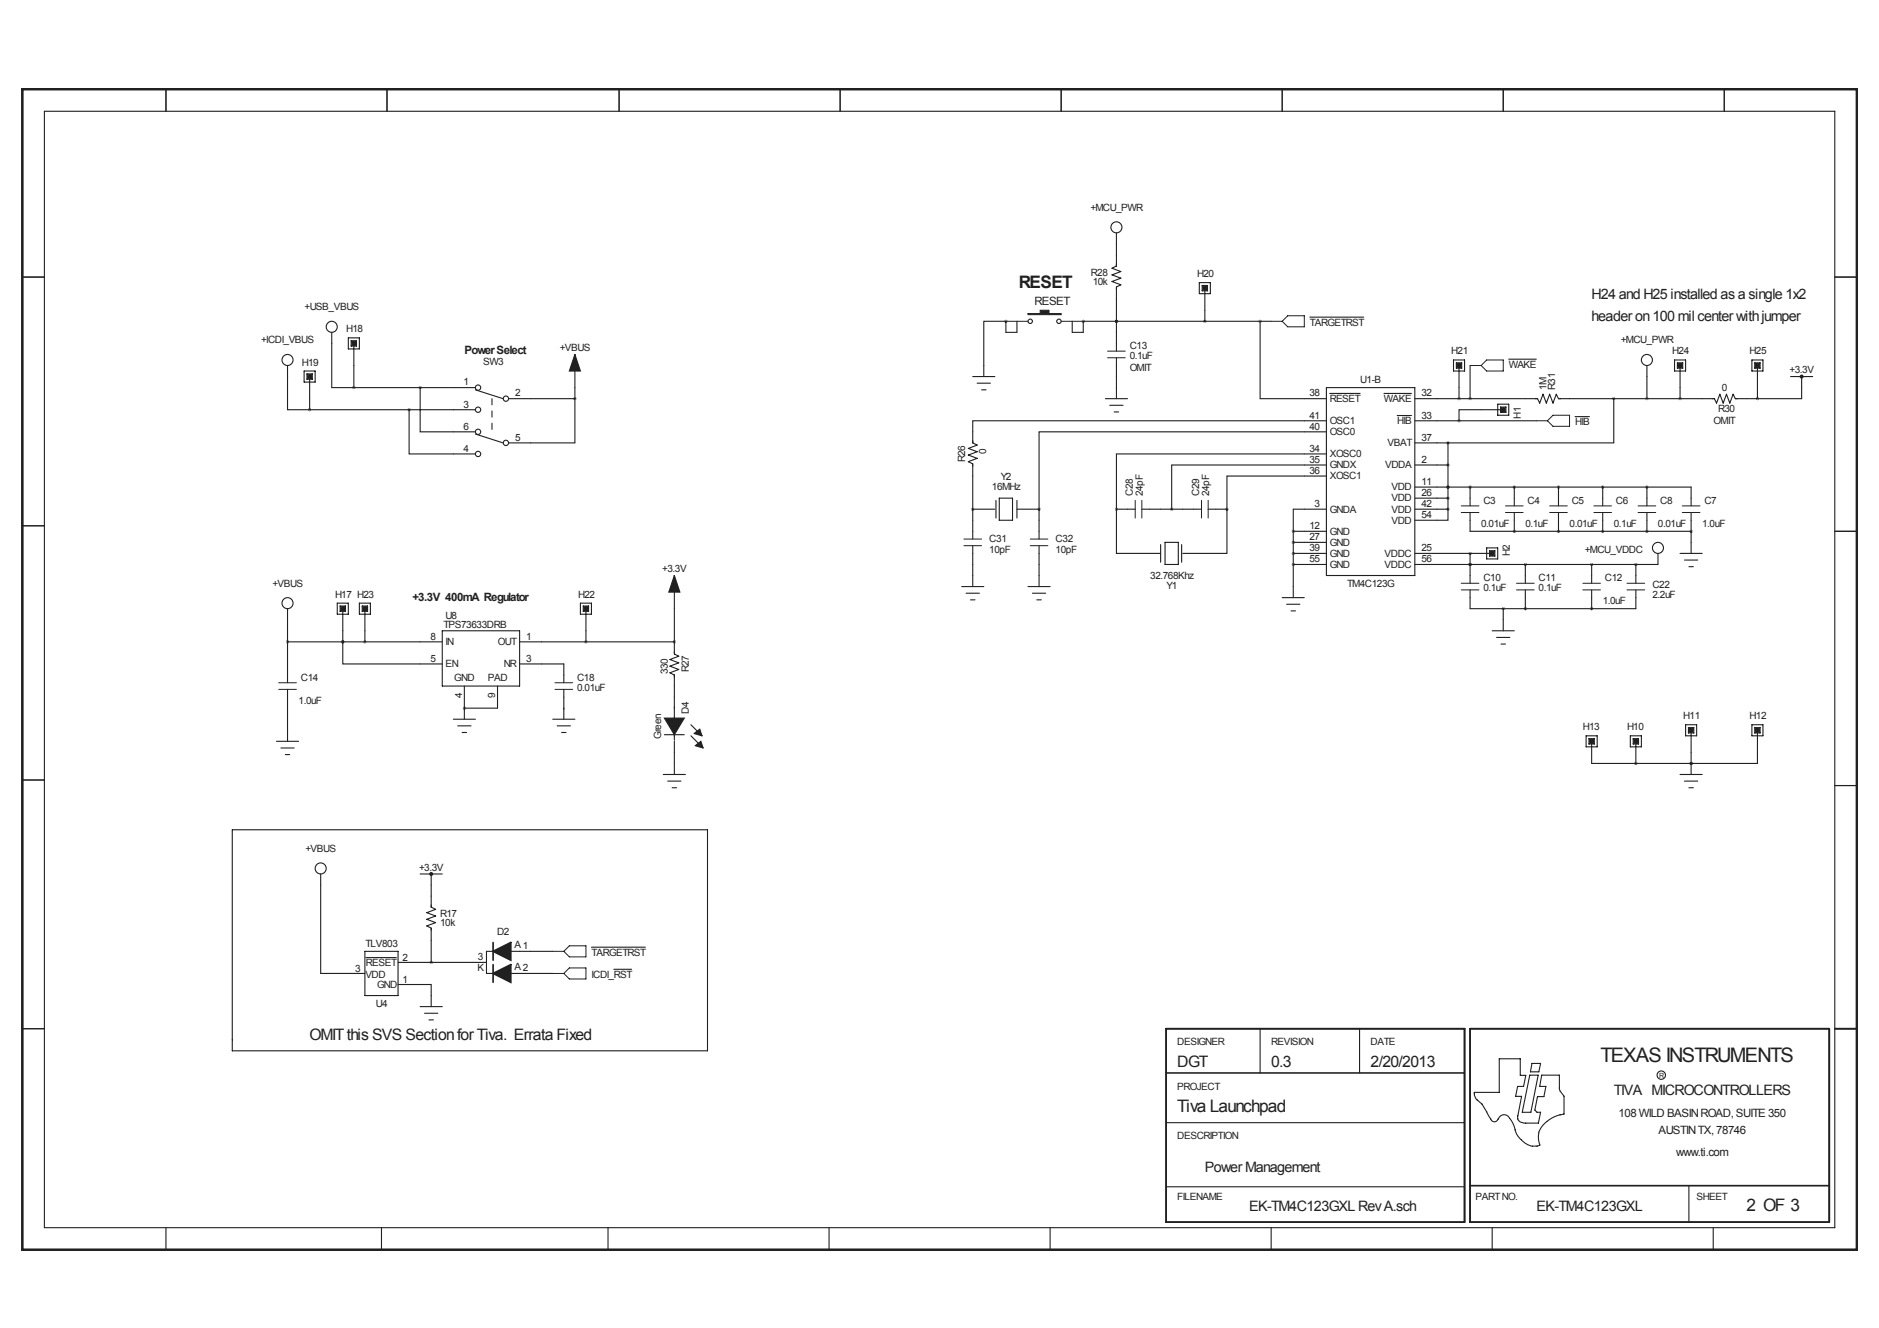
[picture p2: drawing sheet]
<svg xmlns="http://www.w3.org/2000/svg" width="297mm" height="210mm" viewBox="0 0 297 210" stroke-linecap="round" stroke-linejoin="round" font-family="sans-serif">
<g fill="none" stroke="#231f20" stroke-width=".17">
<path d="M7 17.6h283.1v176.4h-283.1zM26.2 14.1v3.5M61.2 14.1v3.5M97.9 14.1v3.5M132.8 14.1v3.5M167.8 14.1v3.5M202.7 14.1v3.5M237.6 14.1v3.5M272.6 14.1v3.5M3.5 43.8h3.5M290.1 43.8h3.4M3.5 83.1h3.5"/>
<path d="M69.9 99.7h12.2v8.7h-12.2zM290.1 84h3.4M66.4 101.5h3.5M66.4 104.9h3.5M73.4 108.4v3.5M78.6 108.4v3.5M82.1 101.5h3.5M82.1 104.9h3.5M89.1 104.9v3M89.1 109v2.9M105 116.1h3.2M106.6 111.8v5.2"/>
<path d="M3.5 123.3h3.5M36.7 131.2h75.1v34.9h-75.1zM290.1 124.2h3.4M3.5 162.6h3.5M184.3 177.4h47.2M184.3 169.6h47.2M199.2 162.6v7M214.9 162.6v7M233.1 172.9v-.2h3.9v-5.3h3.3v2.6h.9l-.3 1.7h-1l-.3 1.6h.9l-.6 3.4a.76 .76 0 0 0 .6 .7M233.1 172.9l.1 .5 .3 .5M233.5 173.9a5.9 5.9 0 0 1 1.8 2.4l.2 .3a.85 .85 0 0 0 1 .7l.3-.4M238.7 176.8a.97 .97 0 0 0-1-.6 .97 .97 0 0 0-.9 .7"/>
<path d="M238.7 176.8l.6 1 .5 1.5 .7 .8M241.8 169.9h1.4l-1.2 5.9h-1.4zM242.2 168.1h1.3l-.2 1.3h-1.4zM243.3 179l-.1 1.2 .2 .8M244.5 177.3l-.6 .5-.6 1.1M244.6 177.2l1.2-.7 1.4-.4v-2.8l-.6-.8-.1-.3v-2.3h-2.8l-.3 1.8h1l-.3 1.6h-1l-.5 2.2 .4 .3h.5l-.3 1.7-2.7-.1M26.2 194v3.5M60.3 194v3.5M96.1 194v3.5M131.1 194v3.5M166 194v3.5M184.3 187.6h47.2"/>
<path d="M200.9 194v3.5M235.9 194v3.5M240.5 180.2l.6 .5 1.1 .5M243.4 181l-.4 .2h-.8M267 187.4v5.8M270.8 194v3.5"/>
<circle cx="262.6" cy="169.9" r=".66"/>
</g>
<path d="M3.5 14.1h290v183.4h-290z" fill="none" stroke="#231f20" stroke-width=".35"/>
<path d="M184.3 162.6h47.2v30.6h-47.2zM232.4 162.6h56.8v30.6h-56.8zM290.1 162.6h3.4M232.4 187.4h56.8" fill="none" stroke="#231f20" stroke-width=".26"/>
<path d="M87.7 107.9h2.8M87.7 109h2.8" fill="none" stroke="#231f20" stroke-width=".16"/>
<path d="M105 113.5h1.6v2.6z" fill="#231f20"/>
<path d="M105 113.5h1.6v2.6z" fill="none" stroke="#231f20" stroke-width=".17"/>
<path d="M106.6 113.5h1.6l-1.6 2.6z" fill="#231f20"/>
<path d="M106.6 113.5h1.6l-1.6 2.6zM109.2 114.6l1.8 1.7" fill="none" stroke="#231f20" stroke-width=".17"/>
<path d="M109.7 116l.9-.7 .4 1z" fill="#231f20"/>
<path d="M109.2 116.3l1.8 1.7M109.7 116l.9-.7 .4 1z" fill="none" stroke="#231f20" stroke-width=".17"/>
<path d="M109.9 117.9l.9-.7 .3 1z" fill="#231f20"/>
<g fill="none" stroke="#231f20" stroke-width=".17">
<path d="M176.5 40.3v1.7l-.7 .4 1.4 .5-1.4 .5 1.4 .6-1.4 .5 1.4 .5-.7 .4v1.9M157.4 79.1v2.8M158 78.7h2.1v3.5h-2.1zM160.8 79.1v2.8M232.4 77v3M234.1 64.8h3.5M236.8 63.9h1.7v1.7h-1.7zM237.2 64.3v.9M237.2 65.2h.9M237.2 64.3h.9M237.2 64.3l.9 .9M238.1 64.3v.9"/>
<path d="M238.1 64.3l-.9 .9M239.4 77v3M241.1 63h2l.3 .7 .5-1.4 .6 1.4 .5-1.4 .5 1.4 .5-1.4 .4 .7h1.7M246.4 77v3M253.4 77v3M260.3 77v3M153.8 82.2v3M153.8 86.2v3M153.8 80.5h3.5M160.8 80.5h3.5M164.3 82.2v3M164.3 86.2v3"/>
<path d="M176.5 80.5h3M180.5 80.5h3M187 80.5h2.9M191 80.5h3M232.4 81v3M232.4 89.2v3M232.4 93.2v3M239.4 81v3M241.1 89.2v3M241.1 93.2v3M246.4 81v3M253.4 81v3"/>
<path d="M260.3 81v3M106.6 101.5v1.9l.7 .3-1.4 .5 1.4 .6-1.4 .5 1.4 .5-1.4 .5 .7 .4v1.7M106.6 110.2v1.7M106.6 117.2v1.7M109.9 117.9l.9-.7 .3 1z"/>
</g>
<g fill="none" stroke="#231f20" stroke-width=".16">
<path d="M179.5 79.1v2.8M180.5 79.1v2.8M189.9 79.1v2.8M191 79.1v2.8M231 80h2.8M238 80h2.8M245 80h2.8M252 80h2.8M259 80h2.7M152.4 85.2h2.8M152.4 86.2h2.8M162.9 85.2h2.8"/>
<path d="M162.9 86.2h2.8M231 81h2.8M231 92.2h2.8M231 93.2h2.8M238 81h2.8M239.7 92.2h2.8M239.7 93.2h2.8M245 81h2.8M252 81h2.8M259 81h2.7"/>
</g>
<circle cx="237.6" cy="64.8" r=".21" fill="none" stroke="#231f20" stroke-width=".42"/>
<path d="M162.5 49.6h1.9v-.6h1.4v.6h2v.1h-5.3z" fill="#231f20"/>
<path d="M159 50.8h3.5M162.5 49.6h1.9v-.6h1.4v.6h2v.1h-5.3zM167.8 50.8h3.4M175.1 55.5h2.8M175.1 56.5h2.8M257.2 92.2h2.8M257.2 93.2h2.8" fill="none" stroke="#231f20" stroke-width=".16"/>
<g fill="none" stroke="#231f20" stroke-width=".17">
<path d="M48.1 58.6h1.7v1.8h-1.7zM48.5 59.9h.9M48.5 59.1h.9M48.5 59.1v.8M48.5 59.1l.9 .8M48.9 59.5v3.5M49.4 59.1v.8M49.4 59.1l-.9 .8M55.1 53.4h1.7v1.8h-1.7zM55.5 54.7h.9M55.5 53.9h.9M55.5 53.9v.8"/>
<path d="M55.5 53.9l.9 .8M55.9 54.3v3.5M56.4 53.9v.8M56.4 53.9l-.9 .8M160.8 50.8v1.7h-1.8M169.5 50.8v1.7h1.7M176.5 52.5v3M176.5 56.5v3M189.6 44.7h1.7v1.7h-1.7zM190 46h.9M190 45.1h.9M190 45.1v.9"/>
<path d="M190 45.1l.9 .9M190.5 45.5v3.5M190.9 45.1v.9M190.9 45.1l-.9 .9M229.8 56.9h1.7v1.7h-1.7zM230.2 58.2h.9M230.2 57.4h.9M230.2 57.4v.8M230.2 57.4l.9 .8M230.6 57.8v3.5M231.1 57.4v.8M231.1 57.4l-.9 .8"/>
<path d="M264.7 56.9h1.8v1.7h-1.8zM265.2 58.2h.8M265.2 57.4h.8M265.2 57.4v.8M265.2 57.4l.8 .8M265.6 57.8v3.5M266 57.4l-.8 .8M266 57.4v.8M276.9 56.9h1.8v1.7h-1.8zM277.4 58.2h.8M277.4 57.4h.8M277.4 57.4v.8"/>
<path d="M277.4 57.4l.8 .8M277.8 57.8v3.5M278.2 57.4v.8M278.2 57.4l-.8 .8M71.7 61.3h3.5M71.7 71.7h3.5M71.7 68.3h3.5M71.7 64.8h3.5M75.2 61.6l4.3 1.4M75.2 68.6l4.3 1.4M80.4 63h3.5M80.4 70h3.5"/>
<path d="M153.8 68.3v1.7l.7 .4-1.4 .5 1.4 .5-1.4 .5 1.4 .5-1.4 .6 .7 .3v1.9M206.2 73.5h3.5M206.2 63h3.5M206.2 66.5h3.5M206.2 71.7h3.5M206.2 75.2h3.5M206.2 68.3h3.5M209.7 61.3h14v29.7h-14zM210.2 62.2h4.8M218.8 62.2h4.3M220.9 65.7h2.2M223.7 73.5h3.5"/>
<path d="M223.7 77h3.5M223.7 78.7h3.5M223.7 63h3.5M223.7 66.5h3.5M223.7 70h3.5M269.1 63h1.9l.4 .7 .5-1.4 .5 1.4 .5-1.4 .6 1.4 .5-1.4 .3 .7h1.8M53.3 95.3h1.8v1.8h-1.8zM53.8 96.6h.8M53.8 95.8h.8M53.8 95.8v.8M53.8 95.8l.8 .8M54.2 96.2v3.5"/>
<path d="M54.6 95.8v.8M54.6 95.8l-.8 .8M56.8 95.3h1.8v1.8h-1.8zM57.3 96.6h.8M57.3 95.8h.8M57.3 95.8v.8M57.3 95.8l.8 .8M57.7 96.2v3.5M58.1 95.8v.8M58.1 95.8l-.8 .8M91.8 95.3h1.7v1.8h-1.7zM92.2 96.6h.8"/>
<path d="M92.2 95.8h.8M92.2 95.8v.8M92.2 95.8l.8 .8M92.6 96.2v3.5M93 95.8v.8M93 95.8l-.8 .8M180 87.5h3.5M183.5 86.1v2.8M184.2 85.7h2.1v3.5h-2.1zM186.8 86.1v2.8M187 87.5h3.5M206.2 87.5h3.5"/>
<path d="M206.2 80.5h3.5M206.2 84h3.5M206.2 85.7h3.5M206.2 89.2h3.5M223.7 87.5h3.5M223.7 80.5h3.5M223.7 82.2h3.5M223.7 89.2h3.5M232.4 87.5h3.5M235 86.6h1.8v1.7h-1.8zM235.5 87.1v.8M235.5 87.1h.8"/>
<path d="M235.5 87.9h.8M235.5 87.1l.8 .8M236.3 87.1v.8M236.3 87.1l-.8 .8M258.6 89.2v3M258.6 93.2v3M250.7 116.3h1.8v1.7h-1.8zM251.2 117.6h.8M251.2 116.8h.8M251.2 116.8v.8M251.2 116.8l.8 .8M251.6 117.2v3.5"/>
<path d="M252 116.8v.8M252 116.8l-.8 .8M257.7 116.3h1.8v1.7h-1.8zM258.2 117.6h.8M258.2 116.8v.8M258.2 116.8h.8M258.2 116.8l.8 .8M258.6 117.2v3.5M259 116.8v.8M259 116.8l-.8 .8M266.5 114.6h1.7v1.7h-1.7zM266.9 115.8h.9"/>
<path d="M266.9 115h.9M266.9 115v.8M266.9 115l.9 .8M267.3 115.4v3.5M267.8 115v.8M267.8 115l-.9 .8M276.9 114.6h1.8v1.7h-1.8zM277.4 115.8h.8M277.4 115h.8M277.4 115v.8M277.4 115l.8 .8M277.8 115.4v3.5"/>
<path d="M278.2 115v.8M278.2 115l-.8 .8"/>
<circle cx="162.9" cy="50.8" r=".35"/>
<circle cx="167.4" cy="50.8" r=".35"/>
<circle cx="75.6" cy="71.7" r=".42"/>
<circle cx="75.6" cy="61.3" r=".42"/>
<circle cx="75.6" cy="68.3" r=".42"/>
<circle cx="75.6" cy="64.8" r=".42"/>
<circle cx="80" cy="63" r=".42"/>
<circle cx="80" cy="70" r=".42"/>
</g>
<g fill="none" stroke="#231f20" stroke-width=".42">
<circle cx="48.9" cy="59.5" r=".21"/>
<circle cx="55.9" cy="54.3" r=".21"/>
<circle cx="190.5" cy="45.5" r=".21"/>
<circle cx="230.6" cy="57.8" r=".21"/>
<circle cx="265.6" cy="57.8" r=".21"/>
<circle cx="277.8" cy="57.8" r=".21"/>
<circle cx="54.2" cy="96.2" r=".21"/>
<circle cx="57.7" cy="96.2" r=".21"/>
<circle cx="92.6" cy="96.2" r=".21"/>
<circle cx="235.9" cy="87.5" r=".21"/>
<circle cx="251.6" cy="117.2" r=".21"/>
<circle cx="258.6" cy="117.2" r=".21"/>
<circle cx="267.3" cy="115.4" r=".21"/>
<circle cx="277.8" cy="115.4" r=".21"/>
</g>
<path d="M77.8 63v5.3" fill="none" stroke="#231f20" stroke-width=".17" stroke-dasharray="1 1"/>
<path d="M78 150.4l2.7-1.4v2.8z" fill="#231f20"/>
<path d="M78 150.4l2.7-1.4v2.8zM78 149v2.8" fill="none" stroke="#231f20" stroke-width=".26"/>
<path d="M76.9 150.4h1.1M80.7 150.4h1.4" fill="none" stroke="#231f20" stroke-width=".17"/>
<path d="M78 153.9l2.7-1.4v2.8z" fill="#231f20"/>
<path d="M78 153.9l2.7-1.4v2.8zM78 152.5v2.8" fill="none" stroke="#231f20" stroke-width=".26"/>
<g fill="none" stroke="#231f20" stroke-width=".17">
<path d="M267.3 77v3M106.6 91v5.2M251.6 89.2v3M251.6 93.2v3M267.3 81v3M43.7 117.2h3.5M44.4 118.2h2.1M45.1 119.3h.7M45.5 104.9v3M45.5 109v2.9M45.5 115.4v1.8M71.7 113.7h3.5"/>
<path d="M72.4 114.7h2.1M73.1 115.8h.7M73.4 111.9v1.8M87.4 113.7h3.5M88.1 114.7h2.1M88.8 115.8h.7M89.1 111.9v1.8M55.9 153.9h1.8M57.7 150.4h5.2v7h-5.2zM57.8 151.4h4.8M62.9 152.1h1.8M62.9 155.6h1.8"/>
<path d="M68.2 141.6v1.8l.7 .3-1.4 .6 1.4 .5-1.4 .5 1.4 .5-1.4 .6 .7 .3v1.9M75.2 152.1h1.7M76.9 150.4v3.5h1.1M80.7 153.9h3.2M82.1 150.4h1.8"/>
</g>
<path d="M265.9 80h2.8M250.2 92.2h2.8M250.2 93.2h2.8M265.9 81h2.8M44.1 107.9h2.8M44.1 109h2.8" fill="none" stroke="#231f20" stroke-width=".16"/>
<path d="M106.6 91l.9 2.6h-1.8z" fill="#231f20"/>
<path d="M90.9 56v5.3M106.6 91l.9 2.6h-1.8z" fill="none" stroke="#231f20" stroke-width=".17"/>
<path d="M90.9 56l.9 2.6h-1.8z" fill="#231f20"/>
<g fill="none" stroke="#231f20" stroke-width=".17">
<path d="M176.5 36.8v3.5M45.5 57.8v7h3.4M52.4 52.5v8.8h3.5M55.9 57.8v3.5M90.9 56l.9 2.6h-1.8zM153.8 59.5h3.5M159 50.8h-3.5v8.7M159 50.8h.1M159 50.8v1.7M171.2 50.8h.1M171.2 50.8h29.7M171.2 50.8v1.7"/>
<path d="M176.5 50.8h.1M176.5 47.3v5.2M176.5 59.5v3.5M190.5 49v1.8M199.2 50.8v12.2h7M207.1 50.1h8.5M232.4 57.8v5.2M238.5 56.8h4.4M260.3 57.8v5.2M283.1 59.5h3.5M284.8 59.5v3.5h-7M48.9 63v1.8"/>
<path d="M48.9 64.8h22.8M55.9 61.3h15.8M64.7 64.8v6.9h7M66.4 61.3v7h5.3M83.9 63h7M90.9 63v7h-7M90.9 61.3v1.7M153.8 75.2v7M154.5 60.6h2.1M155.2 61.6h.7M174.7 63h3.5M175.4 64.1h2.1"/>
<path d="M176.1 65.1h.7M206.2 75.2h-12.2v5.3M206.2 73.5h-21v7M206.2 71.7h-29.7v8.8M206.2 68.3h-41.9v12.2M206.2 66.5h-52.4v1.8M227.2 63h13.9M227.2 77h40.1M227.2 78.7h1.7M227.2 73.5h1.7M227.2 66.5h15.7M227.2 70h1.7"/>
<path d="M228.9 77h.1M228.9 70v10.5M230.6 61.3v1.7M232.4 77h.1M234.1 64.8h-3.5v1.7M239.4 77h.1M246.4 77h.1M248.1 63h21M249 65.9h2.3M253.4 77h.1M255.1 63v7h-26.2M260.3 77h.1"/>
<path d="M265.6 61.3v1.7M276.1 63h1.7M277.8 61.3v1.7M45.5 96.2v8.7M54.2 99.7v1.8M57.7 99.7v1.8M92.6 99.7v1.8M106.6 96.2v5.3M152 92.7h3.5M152.7 93.8h2.1M153.4 94.8h.7M153.8 80.5h.1"/>
<path d="M153.8 89.2v3.5M162.5 92.7h3.5M163.2 93.8h2.1M163.9 94.8h.7M164.3 80.5h.1M164.3 80.5v1.7M164.3 89.2v3.5M176.5 80.5h.1M176.5 80.5v7h3.5M183.5 80.5h3.5M194 80.5h.1M194 80.5v7h-3.5"/>
<path d="M202.7 94.5h3.5M203.4 95.5h2.1M204.1 96.6h.7M204.4 84v10.5M204.4 87.5h1.8M204.4 89.2h1.8M204.4 84h1.8M204.4 85.7h1.8M206.2 80.5h-1.8v3.5M227.2 87.5h5.2M227.2 80.5h1.7M228.9 80.5v1.7h-1.7"/>
<path d="M232.4 89.2h.1M232.4 87.5h.1M232.4 84h34.9M232.4 96.2h26.2M232.4 87.5v1.7M235.9 99.7h3.5M237.6 96.2v3.5M239.4 84h.1M241.1 89.2h.1M241.1 96.2h.1M246.4 84h.1M251.6 96.2h.1"/>
<path d="M251.6 89.2h.1M253.4 84h.1M258.6 89.2h.1M260.3 84h.1M262.1 87.5v1.7h-34.9M265.6 87.5h3.5M266.3 88.5h2.1M267 89.6h.7M267.3 84h.1M267.3 84v3.5M45.5 111.9v3.5M45.5 101.5h20.9"/>
<path d="M54.2 101.5h.1M54.2 101.5v3.4h12.2M73.4 111.9h.1M73.4 111.9h5.2M85.6 104.9h3.5M85.6 101.5h21M89.1 111.9h.1M106.6 101.5h.1M106.6 108.4v1.8M106.6 118.9v3.5M236.6 100.8h2.1M237.3 101.8h.7"/>
<path d="M267.3 118.9v3.5M277.8 118.9v1.8h-10.5M50.7 138.1v15.8h5.2M66.4 138.1h3.5M68.2 138.1v3.5M104.9 122.4h3.5M105.6 123.5h2.1M106.3 124.5h.7M251.6 120.7h15.7M258.6 120.7h.1M265.6 122.4h3.5M266.3 123.5h2.1"/>
<path d="M267 124.5h.7M267.3 120.7h.1M64.7 155.6h3.5v3.5M64.7 152.1h10.5M66.4 159.1h3.5M68.2 148.6v3.5M83.9 150.4h3.5M83.9 153.9h3.5M93.5 149.7h8.5M97 153.2h2.8M67.1 160.2h2.1M67.8 161.2h.7"/>
<circle cx="176.5" cy="35.9" r=".87"/>
<circle cx="45.5" cy="56.9" r=".87"/>
<circle cx="52.4" cy="51.7" r=".87"/>
<circle cx="260.3" cy="56.9" r=".87"/>
<circle cx="45.5" cy="95.3" r=".87"/>
<circle cx="262.1" cy="86.6" r=".87"/>
<circle cx="50.7" cy="137.3" r=".87"/>
</g>
<path d="M200.9 50.8h1.8M202.7 50.8l.9-.9h2.6v1.8h-2.6zM232.4 57.8h1.7M235 56.9h2.6v1.7h-2.6l-.9-.8zM242.9 66.5h1.7M244.6 66.5l.9-.9h2.6v1.8h-2.6zM87.4 150.4h1.7M87.4 153.9h1.7M89.1 150.4l.9-.9h2.6v1.7h-2.6zM89.1 153.9l.9-.9h2.6v1.7h-2.6z" fill="none" stroke="#231f20" stroke-width=".16"/>
<g fill="none" stroke="#231f20" stroke-width=".35">
<circle cx="284.8" cy="59.5" r=".14"/>
<circle cx="68.2" cy="138.1" r=".14"/>
</g>
<path d="M45.4 101.4a.05 .05 0 0 0 .1 0 .05 .05 0 0 0-.1 0zM204.4 84a.05 .05 0 0 0 .1 0 .05 .05 0 0 0-.1 0zM204.4 85.7a.05 .05 0 0 0 .1 0 .05 .05 0 0 0-.1 0zM204.4 87.5a.05 .05 0 0 0 .1 0 .05 .05 0 0 0-.1 0zM204.4 89.2a.05 .05 0 0 0 .1 0 .05 .05 0 0 0-.1 0zM237.6 96.2a.05 .05 0 0 0 .1 0 .05 .05 0 0 0-.1 0zM253.3 84a.05 .05 0 0 0 .1 0 .05 .05 0 0 0-.1 0zM260.3 84a.05 .05 0 0 0 .1 0 .05 .05 0 0 0-.1 0zM253.3 77a.05 .05 0 0 0 .1 0 .05 .05 0 0 0-.1 0zM164.2 80.5a.05 .05 0 0 0 .1 0 .05 .05 0 0 0-.1 0zM171.2 50.8a.05 .05 0 0 0 .1 0 .05 .05 0 0 0-.1 0zM190.4 50.8a.05 .05 0 0 0 .1 0 .05 .05 0 0 0-.1 0zM193.9 80.5a.05 .05 0 0 0 .1 0 .05 .05 0 0 0-.1 0zM230.6 63a.05 .05 0 0 0 .1 0 .05 .05 0 0 0-.1 0zM48.9 64.8a.05 .05 0 0 0 .1 0 .05 .05 0 0 0-.1 0zM55.9 61.3a.05 .05 0 0 0 .1 0 .05 .05 0 0 0-.1 0zM267.3 120.7a.05 .05 0 0 0 .1 0 .05 .05 0 0 0-.1 0zM267.3 120.7a.05 .05 0 0 0 .1 0 .05 .05 0 0 0-.1 0zM260.3 63a.05 .05 0 0 0 .1 0 .05 .05 0 0 0-.1 0zM230.6 66.5a.05 .05 0 0 0 .1 0 .05 .05 0 0 0-.1 0zM267.3 84a.05 .05 0 0 0 .1 0 .05 .05 0 0 0-.1 0zM260.3 77a.05 .05 0 0 0 .1 0 .05 .05 0 0 0-.1 0z" fill="#231f20"/>
<g fill="none" stroke="#231f20" stroke-width=".44">
<circle cx="159" cy="50.8" r=".02"/>
<circle cx="171.2" cy="50.8" r=".02"/>
<circle cx="176.5" cy="50.8" r=".02"/>
<circle cx="190.5" cy="50.8" r=".02"/>
<circle cx="199.2" cy="50.8" r=".02"/>
<circle cx="48.9" cy="64.8" r=".02"/>
<circle cx="55.9" cy="61.3" r=".02"/>
<circle cx="64.7" cy="64.8" r=".02"/>
<circle cx="66.4" cy="61.3" r=".02"/>
<circle cx="90.9" cy="63" r=".02"/>
<circle cx="228.9" cy="70" r=".02"/>
<circle cx="228.9" cy="78.7" r=".02"/>
<circle cx="228.9" cy="77" r=".02"/>
<circle cx="228.9" cy="73.5" r=".02"/>
<circle cx="230.6" cy="63" r=".02"/>
<circle cx="230.6" cy="66.5" r=".02"/>
<circle cx="232.4" cy="63" r=".02"/>
<circle cx="232.4" cy="77" r=".02"/>
<circle cx="239.4" cy="77" r=".02"/>
<circle cx="246.4" cy="77" r=".02"/>
<circle cx="253.4" cy="77" r=".02"/>
<circle cx="255.1" cy="63" r=".02"/>
<circle cx="260.3" cy="63" r=".02"/>
<circle cx="260.3" cy="77" r=".02"/>
<circle cx="265.6" cy="63" r=".02"/>
<circle cx="277.8" cy="63" r=".02"/>
<circle cx="153.8" cy="80.5" r=".02"/>
<circle cx="164.3" cy="80.5" r=".02"/>
<circle cx="176.5" cy="80.5" r=".02"/>
<circle cx="185.2" cy="80.5" r=".02"/>
<circle cx="194" cy="80.5" r=".02"/>
<circle cx="204.4" cy="84" r=".02"/>
<circle cx="204.4" cy="89.2" r=".02"/>
<circle cx="204.4" cy="85.7" r=".02"/>
<circle cx="204.4" cy="87.5" r=".02"/>
<circle cx="228.9" cy="80.5" r=".02"/>
<circle cx="232.4" cy="89.2" r=".02"/>
<circle cx="232.4" cy="87.5" r=".02"/>
<circle cx="237.6" cy="96.2" r=".02"/>
<circle cx="239.4" cy="84" r=".02"/>
<circle cx="241.1" cy="96.2" r=".02"/>
<circle cx="241.1" cy="89.2" r=".02"/>
<circle cx="246.4" cy="84" r=".02"/>
<circle cx="251.6" cy="96.2" r=".02"/>
<circle cx="251.6" cy="89.2" r=".02"/>
<circle cx="253.4" cy="84" r=".02"/>
<circle cx="258.6" cy="89.2" r=".02"/>
<circle cx="260.3" cy="84" r=".02"/>
<circle cx="267.3" cy="84" r=".02"/>
<circle cx="45.5" cy="101.4" r=".02"/>
<circle cx="54.2" cy="101.4" r=".02"/>
<circle cx="57.7" cy="101.4" r=".02"/>
<circle cx="73.4" cy="111.9" r=".02"/>
<circle cx="92.6" cy="101.4" r=".02"/>
<circle cx="106.6" cy="101.4" r=".02"/>
<circle cx="258.6" cy="120.7" r=".02"/>
<circle cx="267.3" cy="120.7" r=".02"/>
<circle cx="68.2" cy="152.1" r=".02"/>
</g>
<text font-size="3.2" fill="#231f20" x="253" y="167.8">TEXAS INSTRUMENTS</text>
<g font-size="2.7" fill="#231f20">
<text x="161.1" y="45.5">RESET</text>
<text x="186.1" y="175.7">Tiva Launchpad</text>
<text x="276.1" y="191.4">2 OF 3</text>
</g>
<g font-size="2.5" fill="#231f20">
<text x="48.9" y="164.3">OMIT this SVS Section for Tiva. Errata Fixed</text>
<text x="186.1" y="168.7">DGT</text>
<text x="200.9" y="168.7">0.3</text>
<text x="216.7" y="168.7">2/20/2013</text>
</g>
<g font-size="2.3" fill="#231f20">
<text x="251.6" y="47.3">H24 and H25 installed as a single 1x2</text>
<text x="251.6" y="50.8">header on 100 mil center with jumper</text>
<text x="255.1" y="173.1">TIVA MICROCONTROLLERS</text>
<text x="190.5" y="185.3">Power Management</text>
<text x="197.5" y="191.4">EK-TM4C123GXL Rev A.sch</text>
<text x="242.9" y="191.4">EK-TM4C123GXL</text>
</g>
<g font-size="1.8" fill="#231f20">
<text x="163.6" y="48.2">RESET</text>
<text x="73.4" y="56">Power Select</text>
<text x="65.2" y="95">+3.3V 400mA Regulator</text>
<text x="255.9" y="176.6">108 WILD BASIN ROAD, SUITE 350</text>
<text x="262.2" y="179.2">AUSTIN TX, 78746</text>
<text x="265" y="182.7">www.ti.com</text>
</g>
<g font-size="1.6" fill="#231f20">
<text x="172.4" y="33.3">+MCU_PWR</text>
<text x="172.5" y="43.6">R28</text>
<text x="172.7" y="45">10k</text>
<text x="189.2" y="43.8">H20</text>
<text x="48.1" y="49">+USB_VBUS</text>
<text x="54.7" y="52.5">H18</text>
<text x="207.1" y="51.5">TARGETRST</text>
<text x="41.3" y="54.3">+ICDI_VBUS</text>
<text x="47.7" y="57.8">H19</text>
<text x="76.4" y="57.7">SW3</text>
<text x="88.5" y="55.5">+VBUS</text>
<text x="178.6" y="55.2">C13</text>
<text x="178.6" y="56.7">0.1uF</text>
<text x="178.6" y="58.7">OMIT</text>
<text x="229.4" y="56">H21</text>
<text x="238.5" y="58.1">WAKE</text>
<text x="256.2" y="54.3">+MCU_PWR</text>
<text x="264.4" y="56">H24</text>
<text x="276.6" y="56">H25</text>
<text x="282.9" y="59">+3.3V</text>
<text x="73.3" y="60.9">1</text>
<text x="73.3" y="64.4">3</text>
<text x="81.4" y="62.7">2</text>
<text x="207" y="62.7">38</text>
<text x="210.2" y="63.5">RESET</text>
<text x="215" y="60.6">U1-B</text>
<text x="218.8" y="63.5">WAKE</text>
<text x="224.7" y="62.7">32</text>
<text x="244.5" y="61.6" transform="rotate(-90 244.5 61.6)">1M</text>
<text x="245.9" y="61.6" transform="rotate(-90 245.9 61.6)">R31</text>
<text x="271.6" y="65.1">R30</text>
<text x="272.2" y="61.8">0</text>
<text x="73.3" y="71.4">4</text>
<text x="73.3" y="67.9">6</text>
<text x="81.4" y="69.7">5</text>
<text x="155.9" y="71.8" transform="rotate(-90 155.9 71.8)">0</text>
<text x="207" y="71.4">34</text>
<text x="207" y="67.9">40</text>
<text x="207" y="66.2">41</text>
<text x="210.2" y="68.8">OSC0</text>
<text x="210.2" y="67">OSC1</text>
<text x="219.3" y="70.5">VBAT</text>
<text x="220.9" y="67">HIB</text>
<text x="224.7" y="66.2">33</text>
<text x="224.7" y="69.7">37</text>
<text x="240.4" y="66.2" transform="rotate(-90 240.4 66.2)">H1</text>
<text x="249" y="67.2">HIB</text>
<text x="270.9" y="67">OMIT</text>
<text x="152.6" y="73.1" transform="rotate(-90 152.6 73.1)">R26</text>
<text x="156.8" y="77.5">16MHz</text>
<text x="158.2" y="75.9">Y2</text>
<text x="207" y="73.1">35</text>
<text x="207" y="74.9">36</text>
<text x="210.2" y="72.3">XOSC0</text>
<text x="210.2" y="74">GNDX</text>
<text x="210.2" y="75.8">XOSC1</text>
<text x="219" y="74">VDDA</text>
<text x="220" y="77.5">VDD</text>
<text x="224.7" y="73.1">2</text>
<text x="224.7" y="76.6">11</text>
<text x="179.1" y="78.4" transform="rotate(-90 179.1 78.4)">C28</text>
<text x="180.7" y="78.4" transform="rotate(-90 180.7 78.4)">24pF</text>
<text x="189.6" y="78.4" transform="rotate(-90 189.6 78.4)">C29</text>
<text x="191.2" y="78.4" transform="rotate(-90 191.2 78.4)">24pF</text>
<text x="207" y="83.6">12</text>
<text x="207.8" y="80.1">3</text>
<text x="210.2" y="81">GNDA</text>
<text x="220" y="81">VDD</text>
<text x="220" y="82.8">VDD</text>
<text x="220" y="79.3">VDD</text>
<text x="224.7" y="80.1">42</text>
<text x="224.7" y="81.9">54</text>
<text x="224.7" y="78.4">26</text>
<text x="234.1" y="83.3">0.01uF</text>
<text x="234.5" y="79.6">C3</text>
<text x="241.1" y="83.3">0.1uF</text>
<text x="241.5" y="79.6">C4</text>
<text x="248.1" y="83.3">0.01uF</text>
<text x="248.5" y="79.6">C5</text>
<text x="255.1" y="83.3">0.1uF</text>
<text x="255.5" y="79.6">C6</text>
<text x="262.1" y="83.3">0.01uF</text>
<text x="262.4" y="79.6">C8</text>
<text x="269.1" y="83.3">1.0uF</text>
<text x="269.4" y="79.6">C7</text>
<text x="156.4" y="85.7">C31</text>
<text x="156.4" y="87.5">10pF</text>
<text x="166.9" y="85.7">C32</text>
<text x="166.9" y="87.5">10pF</text>
<text x="207" y="87.1">39</text>
<text x="207" y="88.9">55</text>
<text x="207" y="85.4">27</text>
<text x="210.2" y="88">GND</text>
<text x="210.2" y="89.7">GND</text>
<text x="210.2" y="84.5">GND</text>
<text x="210.2" y="86.3">GND</text>
<text x="218.9" y="89.7">VDDC</text>
<text x="218.9" y="88">VDDC</text>
<text x="224.7" y="88.9">56</text>
<text x="224.7" y="87.1">25</text>
<text x="238.7" y="87.9" transform="rotate(-90 238.7 87.9)">H2</text>
<text x="250.5" y="87.5">+MCU_VDDC</text>
<text x="43.1" y="92.7">+VBUS</text>
<text x="53" y="94.5">H17 H23</text>
<text x="91.4" y="94.5">H22</text>
<text x="104.7" y="90.4">+3.3V</text>
<text x="181.8" y="91.5">32.768Khz</text>
<text x="184.4" y="93.1">Y1</text>
<text x="213" y="92.7">TM4C123G</text>
<text x="234.5" y="91.8">C10</text>
<text x="234.5" y="93.4">0.1uF</text>
<text x="243.2" y="91.8">C11</text>
<text x="243.2" y="93.4">0.1uF</text>
<text x="253.4" y="95.5">1.0uF</text>
<text x="253.7" y="91.8">C12</text>
<text x="261.2" y="92.9">C22</text>
<text x="261.2" y="94.5">2.2uF</text>
<text x="68" y="101.1">8</text>
<text x="70.1" y="99.2">TPS73633DRB</text>
<text x="70.4" y="97.8">U8</text>
<text x="70.4" y="102">IN</text>
<text x="78.7" y="102">OUT</text>
<text x="83.2" y="101.1">1</text>
<text x="47.6" y="107.6">C14</text>
<text x="68" y="104.6">5</text>
<text x="70.4" y="105.5">EN</text>
<text x="71.8" y="107.6">GND</text>
<text x="77.1" y="107.6">PAD</text>
<text x="79.6" y="105.5">NR</text>
<text x="83.2" y="104.6">3</text>
<text x="91.2" y="107.6">C18</text>
<text x="105.6" y="106.5" transform="rotate(-90 105.6 106.5)">330</text>
<text x="108.9" y="106.3" transform="rotate(-90 108.9 106.3)">R27</text>
<text x="47.2" y="111.2">1.0uF</text>
<text x="73.1" y="110.3" transform="rotate(-90 73.1 110.3)">4</text>
<text x="78.3" y="110.3" transform="rotate(-90 78.3 110.3)">9</text>
<text x="91.2" y="109.1">0.01uF</text>
<text x="108.9" y="112.9" transform="rotate(-90 108.9 112.9)">D4</text>
<text x="266.1" y="113.7">H11</text>
<text x="276.6" y="113.7">H12</text>
<text x="104.5" y="116.9" transform="rotate(-90 104.5 116.9)">Green</text>
<text x="250.2" y="115.4">H13</text>
<text x="257.2" y="115.4">H10</text>
<text x="48.3" y="134.6">+VBUS</text>
<text x="66.3" y="137.6">+3.3V</text>
<text x="57.8" y="149.7">TLV803</text>
<text x="69.6" y="145">R17</text>
<text x="69.6" y="146.4">10k</text>
<text x="78.6" y="147.7">D2</text>
<text x="81.3" y="149.8">A 1</text>
<text x="56.2" y="153.7">3</text>
<text x="57.8" y="154.5">VDD</text>
<text x="57.8" y="152.7">RESET</text>
<text x="63.6" y="155.4">1</text>
<text x="63.6" y="151.9">2</text>
<text x="75.5" y="153.5">K</text>
<text x="75.6" y="151.8">3</text>
<text x="81.3" y="153.3">A 2</text>
<text x="93.5" y="151.1">TARGETRST</text>
<text x="93.5" y="154.6">ICDI_RST</text>
<text x="59.4" y="159.1">U4</text>
<text x="59.6" y="156.2">GND</text>
<text x="186.1" y="165.2">DESIGNER</text>
<text x="200.9" y="165.2">REVISION</text>
<text x="216.7" y="165.2">DATE</text>
<text x="186.1" y="172.2">PROJECT</text>
<text x="186.1" y="180.1">DESCRIPTION</text>
<text x="186.1" y="189.7">FILENAME</text>
<text x="233.3" y="189.7">PART NO.</text>
<text x="268.2" y="189.7">SHEET</text>
</g>
<text font-size="1.1" fill="#231f20" x="262.3" y="170.3">R</text>
</svg>
